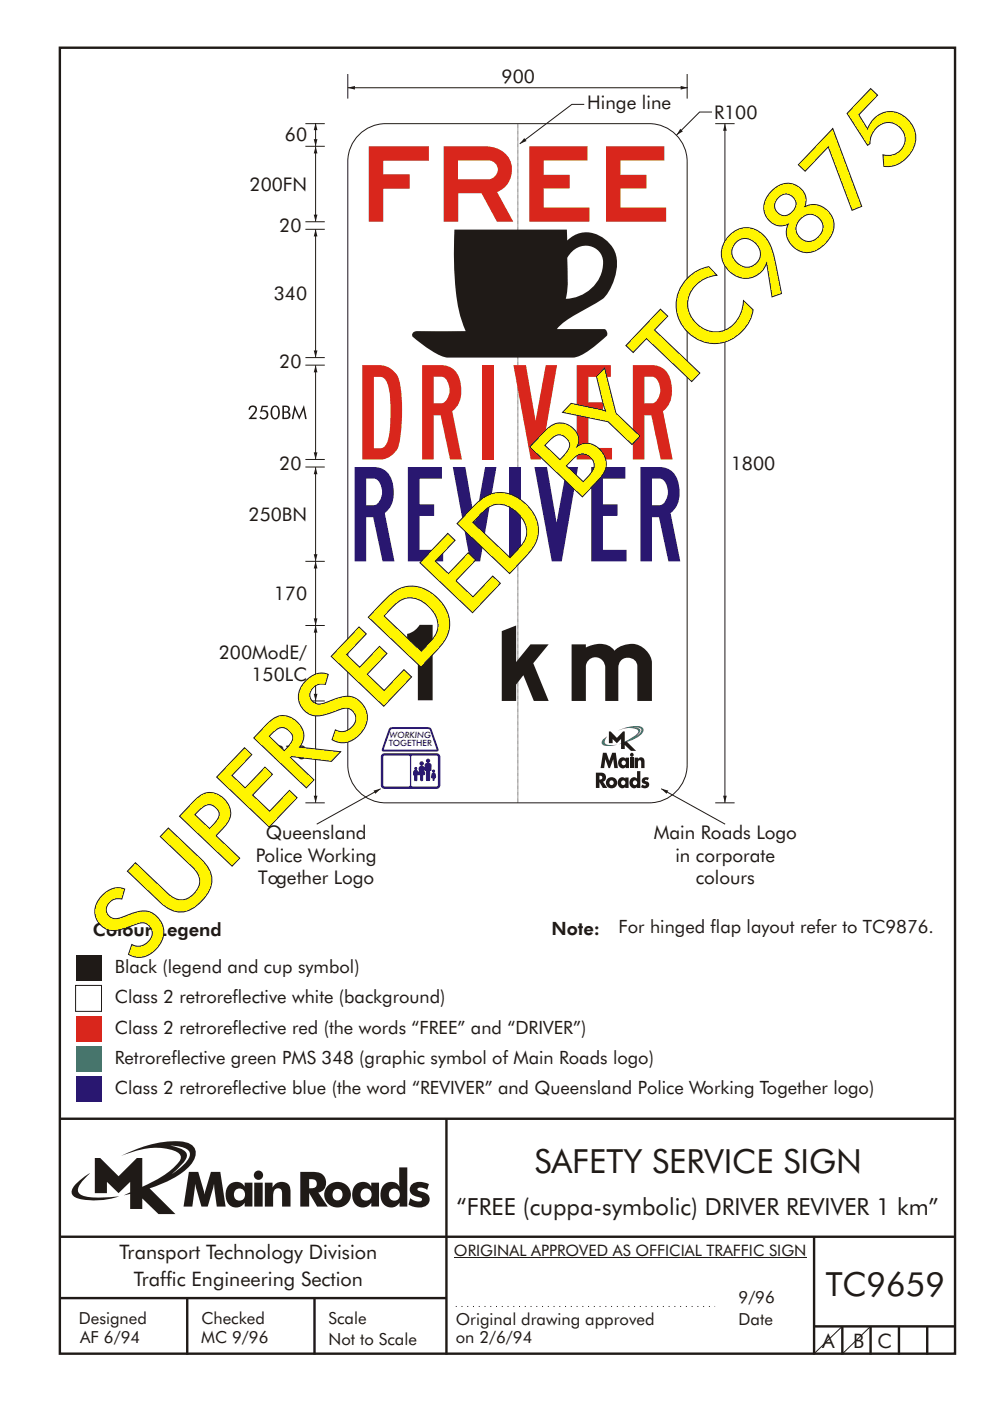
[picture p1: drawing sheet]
<svg xmlns="http://www.w3.org/2000/svg" width="210mm" height="297mm" viewBox="0 0 210 297" stroke-linecap="round" stroke-linejoin="round" font-family="sans-serif">
<path d="M12.7 10.1h189.9v276.9h-189.9z" fill="none" stroke="#1f1a17" stroke-width=".51"/>
<path d="M16 215.3h5.5v5.5h-5.5z" fill="#d9261c"/>
<path d="M16 202.5h5.5v5.5h-5.5z" fill="#1f1a17"/>
<path d="M16 228.1h5.5v5.5h-5.5z" fill="#291770"/>
<path d="M16 221.7h5.5v5.5h-5.5z" fill="#3d756b"/>
<path d="M16 208.9h5.5v5.5h-5.5z" fill="none" stroke="#1f1a17" stroke-width=".21"/>
<path d="M12.7 237.2h190M94.7 237.1v50.1M12.7 262.2h190.1M12.7 275.2h82M39.7 275.2v12M66.7 275.2v12M172.7 262.2v25M172.5 281.2h30M178.7 281.2v6M184.7 281.2v6M190.7 281.2v6M196.7 281.2v6" fill="none" stroke="#1f1a17" stroke-width=".51"/>
<path d="M36.1 242.9a5.8 5.8 0 0 1 3.9 1 1.58 1.58 0 0 1-.2 2.1l-1.1 1.2-2.3 1.8 .9-.9a6.5 6.5 0 0 0 2.4-3.2 2.43 2.43 0 0 0-2.3-1.7zM20.1 245.5v7.5h2.6v-2.4l2.5 2.4 2.4-2.4v2.2l-1.3 .6 1.3-.3v3.2h2.6v-2.2l3.4 3.3h3.6l-5.5-5.4a20.1 20.1 0 0 0 8.7-5 3.1 3.1 0 0 0 .8-3.8 3.8 3.8 0 0 0-3.1-1.2 25.1 25.1 0 0 0-12.4 3.1 16.1 16.1 0 0 1 11.1-1.2 1.56 1.56 0 0 1 1.5 2 17.9 17.9 0 0 1-8.1 5.7v-6.1h-1.2l-3.8 3.9-3.9-3.9zM16.2 250.9a1.82 1.82 0 0 0-.6 2.7 9.9 9.9 0 0 0 5.8 .9l1.9-.3 2-.6a22.2 22.2 0 0 1-7.7-.1 1.33 1.33 0 0 1-.8-2.2l1-1.2 1.3-1.4-1.4 .9zM65.6 250a1.13 1.13 0 0 1 1.2 .2 1.13 1.13 0 0 1 .4 1.2 1.26 1.26 0 0 1-1.6 .5zM63.7 248.5v7.3h1.9v-2.9l1.7 2.9h2.2l-2-2.9a2.25 2.25 0 0 0 1.6-2.7 2.25 2.25 0 0 0-2.6-1.7zM68.9 253.3a2.8 2.8 0 0 0 5.6 0 2.8 2.8 0 0 0-5.6 0zM71 252.3a1.15 1.15 0 0 1 1.7 1 1.15 1.15 0 0 1-1.7 1 1.46 1.46 0 0 1 0-2zM75.5 251.1a3.2 3.2 0 0 0 .4 4.7 2.13 2.13 0 0 0 2.9-.8v.8h1.6v-5.1h-1.6v.9a2.07 2.07 0 0 0-3.3-.5zM76.9 252.2a1.23 1.23 0 0 1 1.7 .3 1.23 1.23 0 0 1-.2 1.7 1.23 1.23 0 0 1-1.7-.1 1.55 1.55 0 0 1 .2-1.9zM84.7 247.5l.1 4.1a2.16 2.16 0 0 0-2.4-1 2.16 2.16 0 0 0-1.6 2 2.52 2.52 0 0 0 2.7 3.4 2.11 2.11 0 0 0 1.3-1v.8h1.6v-8.3zM82.9 252.2a1.24 1.24 0 0 1 1.9 1.1 1.24 1.24 0 0 1-1.9 1 1.47 1.47 0 0 1 0-2.1zM87.5 251a1.52 1.52 0 0 0-.5 1.7 1.52 1.52 0 0 0 1.5 1 .82 .82 0 0 1 1 .8 2.07 2.07 0 0 1-2.5-.5l-.3 1.4a3.8 3.8 0 0 0 3.9 .1 1.56 1.56 0 0 0 .5-1.7 1.56 1.56 0 0 0-1.4-1.1 1.25 1.25 0 0 1-1.1-.5 1.21 1.21 0 0 1 1.7-.1l.3 .2 .4-1.3a3.7 3.7 0 0 0-3.5 0zM40.1 248.5l-1.2 7.3h1.9l.6-4.8 1.3 4.8h1.4l1.3-4.8 .6 4.8h1.9l-1.2-7.3h-1.9l-1.4 4.8-1.3-4.8zM48.7 251.1a3.2 3.2 0 0 0 .4 4.7 2.13 2.13 0 0 0 2.8-.8v.8h1.7v-5.1h-1.7v.9a2.07 2.07 0 0 0-3.2-.5zM50.1 252.2a1.23 1.23 0 0 1 1.6 .3 1.23 1.23 0 0 1-.2 1.7 1.23 1.23 0 0 1-1.7-.1 1.55 1.55 0 0 1 .3-1.9zM53.9 250.7v5.1h1.8v-5.1zM53.8 249.2a1 1 0 0 0 2 0 1 1 0 0 0-2 0zM56.2 250.7v5.1h1.7a5.4 5.4 0 0 1 .4-3.6 .91 .91 0 0 1 1.1-.2 .91 .91 0 0 1 .4 1.1v2.7h1.8v-2.9a2 2 0 0 0-1.3-2.3 2 2 0 0 0-2.5 1.2v-1.1z" fill-rule="evenodd" fill="#1f1a17"/>
<path d="M76.1 28.6a8 8 0 0 1 5.7-2.4h56a8.1 8.1 0 0 1 8 8.1v127.9a8.1 8.1 0 0 1-8 8h-56a8.1 8.1 0 0 1-8-8v-127.9a8 8 0 0 1 2.3-5.7zM96.3 266.7h74.7M178.7 281.2l-6 5.8M184.7 281.2l-5.9 5.8" fill="none" stroke="#1f1a17" stroke-width=".21"/>
<path d="M96.7 277h55" fill="none" stroke="#1f1a17" stroke-width=".21" stroke-dasharray=".2 1" stroke-linecap="butt"/>
<path d="M96.4 48.7h23.9v2.3a6.1 6.1 0 0 1 9.3 .9 7 7 0 0 1 1 6.6 8.2 8.2 0 0 1-4.7 6.1 36.8 36.8 0 0 0-7.2 4.5l-.6 .7h10.1a1 1 0 0 1 .5 1.4 20.5 20.5 0 0 1-6.5 4.5l-27.2 .1a12.6 12.6 0 0 1-5.8-3.1l-1.8-1.5 .2-.7 .4-.2 10.8-.1a37.1 37.1 0 0 1-2.5-14.1zM121 53.7l-.7 1a36.4 36.4 0 0 1-.3 8.7 7.9 7.9 0 0 0 7.8-8.7 3.9 3.9 0 0 0-3.1-2.6 3.9 3.9 0 0 0-3.7 1.6z" fill-rule="evenodd" fill="#1f1a17"/>
<path d="M73.8 15.7v5.2M73.8 18.6h72.1M145.8 15.7v5.2" fill="none" stroke="#1f1a17" stroke-width=".21"/>
<g fill="#1f1a17">
<path d="M144.4 18.2l1.5 .4-1.5 .4 1.5-.4-1.5 .4z" fill-rule="evenodd"/>
<path d="M73.8 18.6l1.5-.4v.8z" fill-rule="evenodd"/>
</g>
<path d="M151.1 23.8h-2.7l-4.9 4.8" fill="none" stroke="#1f1a17" stroke-width=".21"/>
<path d="M144.3 27.3l.6 .6-1.4 .7z" fill-rule="evenodd" fill="#1f1a17"/>
<path d="M124 22.1h-2.7l-11 8.4" fill="none" stroke="#1f1a17" stroke-width=".21"/>
<path d="M111.2 29.3l.5 .6-1.4 .6z" fill-rule="evenodd" fill="#1f1a17"/>
<path d="M80.8 167.2l-13.6 7.5" fill="none" stroke="#1f1a17" stroke-width=".21"/>
<path d="M79.3 167.6l1.5-.4-1.2 1.1 1.2-1.1-1.2 1.1z" fill-rule="evenodd" fill="#1f1a17"/>
<path d="M140.3 167.2l13.5 7.5" fill="none" stroke="#1f1a17" stroke-width=".21"/>
<path d="M140.3 167.2l1.5 .4-.4 .7-1.1-1.1 1.5 .4z" fill-rule="evenodd" fill="#1f1a17"/>
<path d="M109.9 26.2v144M153.8 26.2v144" fill="none" stroke="#1f1a17" stroke-width=".21"/>
<g fill="#1f1a17">
<path d="M153.4 168.7h.8l-.4 1.5z" fill-rule="evenodd"/>
<path d="M153.8 26.2l.4 1.5h-.8z" fill-rule="evenodd"/>
</g>
<path d="M151.7 26.2h4.2M151.7 170.2h4.2" fill="none" stroke="#1f1a17" stroke-width=".21"/>
<path d="M82.6 154.4l-1.6 4.4 .1 .5h11.8l.1-.5-1.4-4.1a.89 .89 0 0 0-1.1-.5h-6.9l-.8 .1zM82.8 154.8l-1.4 4.1h11.2l-1.4-4.1-.2-.2h-7.7z" fill-rule="evenodd" fill="#291770"/>
<path d="M81.1 160l.5-.2h11.1a.66 .66 0 0 1 .6 .7v6a.67 .67 0 0 1-.6 .6h-11.1a.67 .67 0 0 1-.7-.6v-6z" fill-rule="evenodd" fill="#291770" stroke="#291770" stroke-width=".21"/>
<g fill="#fff">
<path d="M87.3 160.3l.2-.1h5.1l.3 .1v6.2l-.1 .2-5.3 .1-.2-.2z" fill-rule="evenodd"/>
<path d="M81.4 160.3l.2-.1h5.1l.2 .1 .1 6.2-.2 .2-5.2 .1-.2-.2z" fill-rule="evenodd"/>
</g>
<path d="M88 162.9a.22 .22 0 0 1 .4 0 .22 .22 0 0 1-.4 0zM87.9 163.4l-.1 .9 .2-.4 .1 .4h.3l.1-.4 .1 .4a.54 .54 0 0 0 0-.8 .54 .54 0 0 0-.7-.1zM88 164.4v1.1l.2-.2v-.7zM88.3 164.5h.1v1l-.2-.2zM90.5 161.3a.35 .35 0 0 1 .7 0 .35 .35 0 0 1-.7 0zM90.3 161.9l-.1 .3v1.1h.2l.1-.8 .1 .9 .5-.1 .1-.8 .1 .8h.1v-1.2l-.3-.2zM90.5 163.5v1.8l.1 .2 .2-.2v-1.6l-.2-.2zM90.9 163.5h.2l.1 .2v1.6l-.2 .2-.2-.2zM89.1 161.9a.36 .36 0 0 1 .7 0 .36 .36 0 0 1-.7 0zM89.1 162.6l-.2 .2 .1 .6-.2 .7a1 1 0 0 0 1.3 0l-.2-.7a.57 .57 0 0 0-.1-.8 .57 .57 0 0 0-.7 0zM89.8 162.9v.2zM89.2 162.9v.2zM89.3 164.4v1l.2 .1 .2-.1v-.9l-.1-.1zM91.8 163.9a.71 .71 0 0 0 .1 1.1v.5h.2l.1-.6a.63 .63 0 0 0-.2-1zM91.8 163.5a.22 .22 0 0 1 .4 0 .22 .22 0 0 1-.4 0z" fill-rule="evenodd" fill="#291770" stroke="#291770" stroke-width=".21"/>
<g fill="#1f1a17">
<path d="M133.7 160.6h.7v2.2h-.7z"/>
<path d="M126.4 163.8a1.95 1.95 0 0 1 2 .4 1.01 1.01 0 0 1-.5 1.5l1 1.4h-1l-.7-1.3v1.3h-.8zM127.2 164.5v.8a.46 .46 0 0 0 .5-.2 .46 .46 0 0 0 0-.5z" fill-rule="evenodd"/>
<path d="M128.6 165.9a1.2 1.2 0 0 1 2.4 0 1.2 1.2 0 0 1-2.4 0zM129.3 166a.5 .5 0 0 0 1 0 .5 .5 0 0 0-1 0z" fill-rule="evenodd"/>
<path d="M131.4 165a.84 .84 0 0 1 1.3 .1v-.2h.7v2.2h-.7v-.3a.94 .94 0 0 1-1.2 .2 .94 .94 0 0 1-.5-1zM131.8 166a.48 .48 0 0 0 .9 0 .48 .48 0 0 0-.9 0z" fill-rule="evenodd"/>
<path d="M135.2 163.5h.7v3.6h-.7v-.3a.94 .94 0 0 1-1.2 .2 .94 .94 0 0 1-.5-1 .97 .97 0 0 1 .5-1.1 .97 .97 0 0 1 1.2 .2zM134.3 166a.48 .48 0 0 0 .9 0 .48 .48 0 0 0-.9 0z" fill-rule="evenodd"/>
<path d="M136.4 165l.6-.2 .7 .1-.3 .5-.5-.1v.3a.79 .79 0 0 1 .9 .8 .79 .79 0 0 1-1 .7l-.8-.2 .3-.6 .7 .2v-.1l-.2-.2a.67 .67 0 0 1-.7-.5 .67 .67 0 0 1 .3-.7z" fill-rule="evenodd"/>
<path d="M127.9 159.6h.8l.6 1.7 .6-1.7h.7l.5 3.2h-.8l-.2-1.8-.7 1.8h-.3l-.7-1.8-.2 1.8h-.8z" fill-rule="evenodd"/>
<path d="M131.5 160.8a.85 .85 0 0 1 1.3 .1v-.3h.7v2.2h-.7v-.2a.94 .94 0 0 1-1.2 .2 .94 .94 0 0 1-.5-1.1zM131.9 161.7a.48 .48 0 0 0 .9 0 .48 .48 0 0 0-.9 0z" fill-rule="evenodd"/>
<path d="M134.6 160.6h.8v.3a.76 .76 0 0 1 .9-.3 .76 .76 0 0 1 .4 .9v1.3h-.7v-1.3l-.3-.3-.3 .2v1.4h-.8z" fill-rule="evenodd"/>
<circle cx="134.1" cy="160" r=".41"/>
</g>
<path d="M131.1 154.9a8.3 8.3 0 0 1 4.7-.9 .82 .82 0 0 1 .6 1.3 6.4 6.4 0 0 1-3.5 2.1l-1.7 .4 2-.9a4.7 4.7 0 0 0 2.2-1.8l-.1-.3a5.1 5.1 0 0 0-4.2 .1z" fill-rule="evenodd" fill="#3d756b"/>
<path d="M129.2 155.1h.4l1.3 1.3 1.3-1.3h.3v2.2l.4-.1 2.1 2h-1.1l-1.4-1.3v.9h-.7v-2.1l-.9 .9-.9-.9v.9h-.8z" fill-rule="evenodd" fill="#1f1a17"/>
<path d="M133.9 154.2h1.2a.73 .73 0 0 1 .7 .3 .73 .73 0 0 1 .1 .8l-1.2 1a1.77 1.77 0 0 0 1.1-1.6 2.5 2.5 0 0 0-1.9-.5z" fill-rule="evenodd" fill="#fff"/>
<path d="M128 156.7l.8-.6-.4 .6-.1 .9a1.97 1.97 0 0 0 1.9 .4l.7-.1-.4 .1a4.7 4.7 0 0 1-2.6 0 .75 .75 0 0 1 .1-1.3z" fill-rule="evenodd" fill="#3d756b"/>
<g fill="none" stroke="#1f1a17" stroke-width=".21">
<path d="M64.8 31h4.1M64.8 26.2h4.1M64.8 48.6h4.1M64.8 47h4.1M64.8 77.4h4.1M64.8 75.8h4.1M64.8 99h4.1M64.8 97.4h4.1M64.8 119h4.1M64.8 132.6h4.1M64.8 148.6h4.1M67 148.7v21.5"/>
<path d="M64.8 170.2h4.1"/>
</g>
<g fill="#1f1a17">
<path d="M67 148.7l.3 1.5h-.7l.4-1.5 .3 1.5z" fill-rule="evenodd"/>
<path d="M66.6 168.7h.7l-.3 1.5 .3-1.5-.3 1.5z" fill-rule="evenodd"/>
</g>
<path d="M67 132.6v16" fill="none" stroke="#1f1a17" stroke-width=".21"/>
<g fill="#1f1a17">
<path d="M67 132.6l.3 1.5h-.7l.4-1.5 .3 1.5z" fill-rule="evenodd"/>
<path d="M66.6 147.1h.7l-.3 1.5 .3-1.5-.3 1.5z" fill-rule="evenodd"/>
</g>
<path d="M67 119v13.6" fill="none" stroke="#1f1a17" stroke-width=".21"/>
<g fill="#1f1a17">
<path d="M67 119l.3 1.5h-.7l.4-1.5 .3 1.5z" fill-rule="evenodd"/>
<path d="M66.6 131.1h.7l-.3 1.5 .3-1.5-.3 1.5z" fill-rule="evenodd"/>
</g>
<path d="M67 99v20" fill="none" stroke="#1f1a17" stroke-width=".21"/>
<g fill="#1f1a17">
<path d="M67 99l.3 1.5h-.7l.4-1.5 .3 1.5z" fill-rule="evenodd"/>
<path d="M66.6 117.5h.7l-.3 1.5 .3-1.5-.3 1.5z" fill-rule="evenodd"/>
</g>
<path d="M67 77.4v20" fill="none" stroke="#1f1a17" stroke-width=".21"/>
<g fill="#1f1a17">
<path d="M67 77.4l.3 1.5h-.7l.4-1.5 .3 1.5z" fill-rule="evenodd"/>
<path d="M66.6 95.9h.7l-.3 1.5 .3-1.5-.3 1.5z" fill-rule="evenodd"/>
</g>
<path d="M67 48.6v27.2" fill="none" stroke="#1f1a17" stroke-width=".21"/>
<g fill="#1f1a17">
<path d="M67 48.6l.3 1.5h-.7l.4-1.5 .3 1.5z" fill-rule="evenodd"/>
<path d="M66.6 74.3h.7l-.3 1.5 .3-1.5-.3 1.5z" fill-rule="evenodd"/>
</g>
<path d="M67 31v16" fill="none" stroke="#1f1a17" stroke-width=".21"/>
<g fill="#1f1a17">
<path d="M67 31l.3 1.5h-.7l.4-1.5 .3 1.5z" fill-rule="evenodd"/>
<path d="M66.6 45.5h.7l-.3 1.5 .3-1.5-.3 1.5z" fill-rule="evenodd"/>
</g>
<path d="M67 26.1v4.9" fill="none" stroke="#1f1a17" stroke-width=".21"/>
<g fill="#1f1a17">
<path d="M67 26.1l.3 1.5h-.7l.4-1.5 .3 1.5z" fill-rule="evenodd"/>
<path d="M66.6 29.5h.7l-.3 1.5 .3-1.5-.3 1.5z" fill-rule="evenodd"/>
<path d="M53 86.2l-.3 .7h.4a.56 .56 0 0 1 .6-.6 .56 .56 0 0 1 .4 .8l-1.4 1.8h1.7v-.4h-1l.7-.8a.95 .95 0 0 0 .3-1.4 .95 .95 0 0 0-1.4-.1zM55.5 86l-.3 1.4a.76 .76 0 0 1 1.3 .1 .76 .76 0 0 1-.6 1.1l-.6-.4-.3 .3a1.02 1.02 0 0 0 1.8 0 1.02 1.02 0 0 0-.9-1.5l-.3 .1 .2-.8h1v-.3zM58.1 86.3l.3-.1a1.48 1.48 0 0 1 .3 2.4l-.3 .1a1.49 1.49 0 0 1-.3-2.4zM57.8 86.2a1.98 1.98 0 0 0 .3 2.7 1.1 1.1 0 0 0 1.3-1.5 1.06 1.06 0 0 0-.4-1.2 1.06 1.06 0 0 0-1.2 0zM60.3 86.3h.5a.47 .47 0 0 1 .4 .5 .47 .47 0 0 1-.4 .4h-.6zM60.3 87.5a.66 .66 0 0 1 .7 .1 .66 .66 0 0 1 .2 .8l-.3 .1-.6 .1zM59.9 86v2.9h.6a.81 .81 0 0 0 1.1-.5 .81 .81 0 0 0-.5-1.1 .73 .73 0 0 0 .3-.9 .73 .73 0 0 0-.9-.4zM62.5 85.9l-.6 3h.3l.4-2 .9 2.1 .9-2.1 .3 2h.4l-.6-3-1 2.3z" fill-rule="evenodd"/>
</g>
<text font-size="21.5" fill="#1f1a17" x="28.9" y="205.1" transform="rotate(-46 28.9 205.1)">SUPERSEDED BY TC9875</text>
<text font-size="20" fill="#d9261c" x="76.9" y="97.4">DRIVER</text>
<g font-size="20" fill="#291770">
<text x="75.2" y="119">REVI</text>
<text x="113.4" y="119">VER</text>
</g>
<g font-size="16" fill="#d9261c">
<text x="78.2" y="47">FR</text>
<text x="112.3" y="47">EE</text>
</g>
<text font-size="16" fill="#1f1a17" x="86.4" y="148.5">1</text>
<text font-size="12" fill="#1f1a17" x="106.5" y="148.6">km</text>
<g font-size="7.1" fill="#1f1a17">
<text x="113.4" y="248.6">SAFETY SERVICE SIGN</text>
<text x="175.2" y="274.8">TC9659</text>
</g>
<text font-size="5" fill="#1f1a17" x="96.9" y="257.7">“FREE (cuppa-symbolic) DRIVER REVIVER 1 km”</text>
<g font-size="4.2" fill="#1f1a17">
<text x="25.4" y="267">Transport Technology Division</text>
<text x="28.4" y="272.6">Traffic Engineering Section</text>
<text x="174.4" y="285.8">A</text>
<text x="181" y="285.8">B</text>
<text x="186.2" y="285.8">C</text>
</g>
<g font-size="4" fill="#1f1a17">
<text x="106.4" y="17.6">900</text>
<text x="124.6" y="23.2">Hinge line</text>
<text x="60.4" y="30">60</text>
<text x="151.5" y="25.2">R100</text>
<text x="53" y="40.4">200FN</text>
<text x="59.2" y="49.2">20</text>
<text x="58.1" y="63.6">340</text>
<text x="59.2" y="78.1">20</text>
<text x="59.2" y="99.6">20</text>
<text x="155.1" y="99.6">1800</text>
<text x="52.7" y="110.5">250BN</text>
<text x="58.1" y="127.2">170</text>
<text x="46.4" y="139.7">200ModE/</text>
<text x="53.4" y="144.5">150LC</text>
<text x="58.1" y="160.8">270</text>
<text x="56.4" y="177.9">Queensland</text>
<text x="138.7" y="177.9">Main Roads Logo</text>
<text x="54.3" y="182.7">Police Working</text>
<text x="143.3" y="182.7">in corporate</text>
<text x="54.8" y="187.5">Together Logo</text>
<text x="147.6" y="187.5">colours</text>
</g>
<g font-size="3.9" fill="#1f1a17">
<text x="131.3" y="197.9">For hinged flap layout refer to TC9876.</text>
<text x="19.7" y="198.4">Colour Legend</text>
<text x="117" y="198.2">Note:</text>
<text x="24.4" y="206.3">Black (legend and cup symbol)</text>
<text x="24.4" y="212.7">Class 2 retroreflective white (background)</text>
<text x="24.4" y="219.1">Class 2 retroreflective red (the words “FREE” and “DRIVER”)</text>
<text x="24.4" y="225.5">Retroreflective green PMS 348 (graphic symbol of Main Roads logo)</text>
<text x="24.4" y="231.9">Class 2 retroreflective blue (the word “REVIVER” and Queensland Police Working Together logo)</text>
</g>
<g font-size="3.5" fill="#1f1a17">
<text x="16.7" y="280.7">Designed</text>
<text x="42.7" y="280.7">Checked</text>
<text x="69.7" y="280.7">Scale</text>
<text x="96.7" y="281">Original drawing approved</text>
<text x="156.7" y="276.3">9/96</text>
<text x="156.7" y="281">Date</text>
<text x="17" y="284.8">AF 6/94</text>
<text x="42.7" y="284.8">MC 9/96</text>
<text x="69.7" y="285.2">Not to Scale</text>
<text x="96.7" y="284.7">on 2/6/94</text>
</g>
<text font-size="3.4" fill="#1f1a17" x="96.3" y="266.3">ORIGINAL APPROVED AS OFFICIAL TRAFFIC SIGN</text>
<g font-size="1.8" fill="#291770">
<text x="82.5" y="158.2">TOGETHER</text>
<text x="82.7" y="156.5">WORKING</text>
</g>
</svg>
